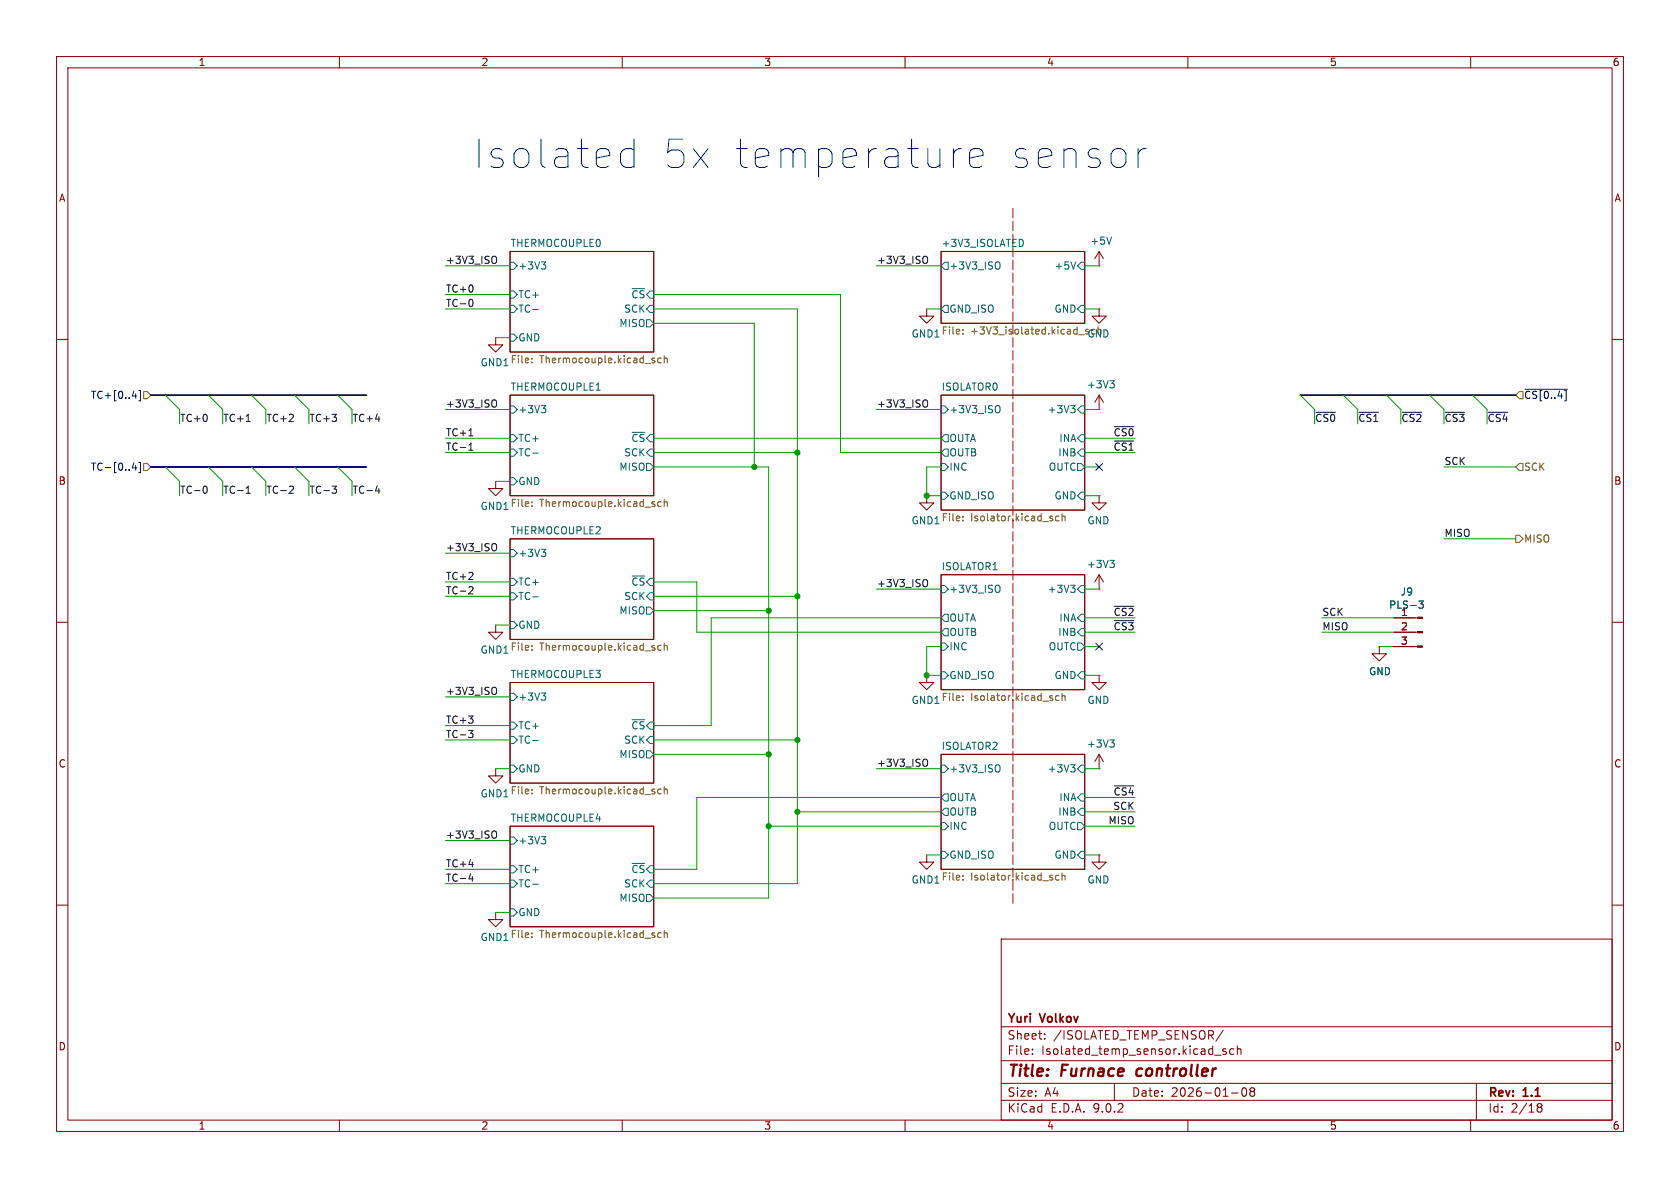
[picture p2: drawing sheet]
<svg xmlns="http://www.w3.org/2000/svg" width="297mm" height="210mm" viewBox="0 0 297 210" stroke-linecap="round" stroke-linejoin="round" font-family="sans-serif">
<g fill="none" stroke="#840000" stroke-width=".18">
<path d="M10 10h277v190h-277zM12 12h273v186h-273zM60 10v2M110 10v2M160 10v2M210 10v2M260 10v2M87.6 59.7v1.3h-1.2l1.2 1.2 1.3-1.2h-1.3M90.2 44.5h25.4v17.7h-25.4zM163.8 54.6v1.3h-1.2l1.2 1.3 1.3-1.3h-1.3M166.4 44.5h25.4v12.7h-25.4zM194.3 47h.1"/>
<path d="M194.3 54.6v1.3h-1.3l1.3 1.3 1.3-1.3h-1.3M194.3 54.6h.1M194.3 44.5l-.8 1.2M194.3 44.5l.8 1.2M194.3 44.5v2.5M10 60h2M90.2 69.9h25.4v17.7h-25.4zM166.4 69.9h25.4v20.3h-25.4zM194.3 72.4h.1M194.3 69.9v2.5M194.3 69.9l-.8 1.2M194.3 69.9l.8 1.2"/>
<path d="M285 60h2M87.6 85.1v1.3h-1.2l1.2 1.2 1.3-1.2h-1.3M90.2 95.3h25.4v17.7h-25.4zM163.8 87.6v1.3h-1.2l1.2 1.3 1.3-1.3h-1.3M194.3 87.6v1.3h-1.3l1.3 1.3 1.3-1.3h-1.3M194.3 87.6h.1M10 110h2M87.6 110.5v1.3h-1.2l1.2 1.2 1.3-1.2h-1.3M163.8 119.4v1.3h-1.2l1.2 1.2 1.3-1.2h-1.3M166.4 101.6h25.4v20.3h-25.4zM194.3 104.1h.1M194.3 119.4v1.3h-1.3l1.3 1.2 1.3-1.2h-1.3"/>
<path d="M194.3 119.4h.1M194.3 101.6v2.5M194.3 101.6l-.8 1.3M194.3 101.6l.8 1.3M243.8 114.3v1.3h1.3l-1.3 1.2-1.2-1.2h1.2M243.8 114.3h.1M246.4 109.2h4.2M246.4 111.8h4.2M246.4 114.3h4.2M285 110h2M87.6 135.9v1.3h-1.2l1.2 1.2 1.3-1.2h-1.3M90.2 120.7h25.4v17.7h-25.4z"/>
<path d="M166.4 133.4h25.4v20.3h-25.4zM194.3 135.9h.1M194.3 133.4v2.5M194.3 133.4l-.8 1.2M194.3 133.4l.8 1.2M90.2 146.1h25.4v17.7h-25.4zM163.8 151.1v1.3h-1.2l1.2 1.3 1.3-1.3h-1.3M194.3 151.1v1.3h-1.3l1.3 1.3 1.3-1.3h-1.3M194.3 151.1h.1M10 160h2M87.6 161.3v1.3h-1.2l1.2 1.2 1.3-1.2h-1.3M177 166h108v32h-108z"/>
<path d="M285 160h2M60 198v2M110 198v2M160 198v2M177 194.5h108M177 191.5h108M177 187.5h108M177 181.5h108M182.5 186.3v.1M182.5 185.5v.1M184.7 183.6v.1M184.7 182.8v.1"/>
<path d="M197 191.5v3M210 198v2M214.7 186.5h1.2M216.2 182.1l-1.2 2M216.7 185.5l-.3-.1-.2 .2v.2l.5 .2v.3h-.5M217.7 193.2h1.2M218.1 185.5l-.4-.1-.3 .3v.4l.1 .2h.6M218.7 185.5l.3-.1 .3 .1 .1 .9M218.7 184.9v1.5M219.7 192.4l.2-.1a.81 .81 0 0 1 .6 .6 .81 .81 0 0 1-.3 .8l-.2 .1a.81 .81 0 0 1-.3-1.4zM221.2 192.9l-.2-.2 .2-.4 .5 .1 .1 .2-.3 .3M221.2 192.9l-.2 .3v.5l.2 .1 .5-.1 .1-.2-.1-.4-.2-.2"/>
<path d="M221.2 192.9h.3M260 198v2M261 191.5v6.5M271.7 195.5l.3 .2M271.7 195.4l.3-.3 .5 .1 .1 .3-.3 .2M272 195.7h.3M272 195.7l-.3 .3M272.3 195.7l.3 .3-.1 .5-.5 .1-.3-.3"/>
</g>
<path d="M201.1 189.1l-.2 .7 .3 .4" fill="none" stroke="#840000" stroke-width=".4"/>
<g fill="none" stroke="#006464" stroke-width=".18">
<path d="M90.2 51.4h.6l.6 .7-.6 .6h-.6zM90.2 54h.6l.6 .6-.6 .6h-.6zM90.2 46.4h.6l.6 .6-.6 .6h-.6zM90.2 59.1h.6l.6 .6-.6 .6h-.6zM94.2 54.7h.9M95.7 46.3h.8l-.4 .5M96.2 46.8l.3 .2v.3l-.3 .3M114.3 56.5h.6l.7 .7-.7 .6h-.6zM114.9 54h.7v1.2h-.7l-.6-.6zM166.4 47l.6-.6h.6v1.2h-.6zM167 54h.6v1.2h-.6l-.6-.6zM176.5 46.3l.1 .1a.81 .81 0 0 1-.1 1.2"/>
<path d="M180.8 42.5l.1 .3-.1 .6M190.2 46.3l-.4 1.3M191.1 46.4h.7v1.2h-.7l-.6-.6zM191.1 54h.7v1.2h-.7l-.6-.6zM196.5 41.9l-.4 1.3M90.2 76.8h.6l.6 .7-.6 .6h-.6zM90.2 79.4h.6l.6 .6-.6 .6h-.6zM90.2 71.8h.6l.6 .6-.6 .6h-.6zM95.7 71.7h.8l-.4 .5M96.2 72.2l.3 .2v.3l-.3 .3M114.9 79.4h.7v1.2h-.7l-.6-.6zM166.4 71.8h.6l.6 .6-.6 .6h-.6z"/>
<path d="M166.4 77.5l.6-.7h.6v1.3h-.6zM176.5 71.7l.1 .1a.81 .81 0 0 1-.1 1.2M189.3 71.7h.8l-.5 .5M189.8 72.2l.3 .2v.3l-.3 .3M191.1 76.8h.7v1.3h-.7l-.6-.6zM191.1 79.4h.7v1.2h-.7l-.6-.6zM191.1 71.8h.7v1.2h-.7l-.6-.6zM196.2 67.3h.8l-.4 .5M196.7 67.8l.3 .2v.3l-.3 .3M90.2 97.2h.6l.6 .6-.6 .6h-.6zM90.2 84.5h.6l.6 .6-.6 .6h-.6zM94.2 80.1h.9"/>
<path d="M95.7 97.1h.8l-.4 .5M96.2 97.6l.3 .2v.3l-.3 .3M114.3 81.9h.6l.7 .7-.7 .6h-.6zM166.4 87h.6l.6 .6-.6 .7h-.6zM166.4 81.9h.6l.6 .7-.6 .6h-.6zM166.4 80l.6-.6h.6v1.2h-.6zM190.5 81.9h.6l.7 .7-.7 .6h-.6zM191.1 87h.7v1.3h-.7l-.6-.7zM196.2 99.1h.8l-.4 .4M196.7 99.5l.3 .3v.3l-.3 .2M90.2 102.2h.6l.6 .7-.6 .6h-.6zM90.2 104.8h.6l.6 .6-.6 .6h-.6z"/>
<path d="M90.2 109.9h.6l.6 .6-.6 .6h-.6zM94.2 105.5h.9M114.3 107.3h.6l.7 .7-.7 .6h-.6zM114.9 104.8h.7v1.2h-.7l-.6-.6zM166.4 103.5h.6l.6 .6-.6 .7h-.6zM166.4 118.7h.6l.6 .7-.6 .6h-.6zM166.4 113.7h.6l.6 .6-.6 .6h-.6zM167 111.1h.6v1.3h-.6l-.6-.6zM167 108.6h.6v1.3h-.6l-.6-.7zM176.5 103.4l.1 .1a.81 .81 0 0 1-.1 1.2M189.3 103.4h.8l-.5 .5M189.8 103.9l.3 .3v.3l-.3 .2"/>
<path d="M190.5 113.7h.6l.7 .6-.7 .6h-.6zM191.1 108.6h.7v1.3h-.7l-.6-.7zM191.1 111.1h.7v1.3h-.7l-.6-.6zM191.1 103.5h.7v1.3h-.7l-.6-.7zM191.1 118.7h.7v1.3h-.7l-.6-.6zM250.8 106.2h.8l-.4 .5 .4 .1v.6l-.2 .1h-.5M90.2 127.6h.6l.6 .7-.6 .6h-.6zM90.2 130.2h.6l.6 .6-.6 .6h-.6zM90.2 122.6h.6l.6 .6-.6 .6h-.6zM90.2 135.3h.6l.6 .6-.6 .6h-.6zM94.2 130.9h.9M95.7 122.5h.8l-.4 .5"/>
<path d="M96.2 123l.3 .2v.3l-.3 .3M114.3 132.7h.6l.7 .7-.7 .6h-.6zM114.9 130.2h.7v1.2h-.7l-.6-.6zM166.4 135.3h.6l.6 .6-.6 .6h-.6zM176.5 135.2l.1 .1a.81 .81 0 0 1-.1 1.2M189.3 135.2h.8l-.5 .5M189.8 135.7l.3 .2v.3l-.3 .3M191.1 135.3h.7v1.2h-.7l-.6-.6zM196.2 130.8h.8l-.4 .5M196.7 131.3l.3 .2v.3l-.3 .3M90.2 153h.6l.6 .7-.6 .6h-.6zM90.2 155.6h.6l.6 .6-.6 .6h-.6z"/>
<path d="M90.2 148h.6l.6 .6-.6 .6h-.6zM94.2 156.3h.9M95.7 147.9h.8l-.4 .5M96.2 148.4l.3 .2v.3l-.3 .3M114.3 158.1h.6l.7 .7-.7 .6h-.6zM114.9 155.6h.7v1.2h-.7l-.6-.6zM166.4 150.5h.6l.6 .6-.6 .7h-.6zM166.4 145.4h.6l.6 .7-.6 .6h-.6zM167 142.9h.6v1.2h-.6l-.6-.6zM167 140.3h.6v1.3h-.6l-.6-.6zM190.5 145.4h.6l.7 .7-.7 .6h-.6zM191.1 140.3h.7v1.3h-.7l-.6-.6z"/>
<path d="M191.1 142.9h.7v1.2h-.7l-.6-.6zM191.1 150.5h.7v1.3h-.7l-.6-.7zM90.2 160.7h.6l.6 .6-.6 .6h-.6z"/>
</g>
<g fill="none" stroke="#725600" stroke-width=".18">
<path d="M170.2 58.9v.2M170.2 58.3v.1M25.4 69.2h.6l.7 .7-.7 .6h-.6zM94 63.4v.1M94 64v.1M115.4 63.7l.3 .1 .1 .2-.2 .1h-.2M115.4 63.3l.3 .1M116.9 63.4l-.4-.1-.2 .2 .1 .6h.5M117.4 62.9v1.2M117.4 63.4l.2-.1 .3 .1 .1 .7M268.6 69.2h.6v1.3h-.6l-.6-.6zM25.4 81.9h.6l.7 .7-.7 .6h-.6z"/>
<path d="M94 88.8v.1M94 89.4v.1M115.4 89.1l.3 .1 .1 .2-.2 .1h-.2M115.4 88.7l.3 .1M116.9 88.8l-.4-.1-.2 .2 .1 .6h.5M117.4 88.3v1.2M117.4 88.8l.2-.1 .3 .1 .1 .7M170.2 91.3v.1M170.2 92v.1M187.2 91.3l-.3-.1-.3 .3 .1 .5h.5M187.8 90.8v1.3M187.8 91.4l.1-.2 .3 .1 .1 .8"/>
<path d="M268 94.6h.6l.6 .7-.6 .6h-.6zM268.6 81.9h.6v1.3h-.6l-.6-.6zM94 114.2v.1M94 114.8v.1M115.4 114.5l.3 .1 .1 .2-.2 .1h-.2M115.4 114.1l.3 .1M116.9 114.2l-.4-.1-.2 .2 .1 .6h.5M117.4 113.7v1.2M117.4 114.2l.2-.1 .3 .1 .1 .7M94 139.6v.1M115.4 139.9l.3 .1 .1 .2-.2 .1h-.2M115.4 139.5l.3 .1"/>
<path d="M116.9 139.6l-.4-.1-.2 .2 .1 .6h.5M117.4 139.1v1.2M117.4 139.6l.2-.1 .3 .1 .1 .7M170.2 123v.2M170.2 123.7v.1M187.2 123h-.3l-.3 .2 .1 .6h.5M187.8 122.6v1.2M187.8 123.1l.1-.1h.3l.1 .8M94 140.2v.1M170.2 154.8v.1M170.2 155.5v.1M187.2 154.8l-.3-.1-.3 .3 .1 .5h.5"/>
<path d="M187.8 154.9l.1-.2 .3 .1 .1 .8M187.8 154.3v1.3M94 165.6v.1M94 165v.1M115.4 165.3l.3 .1 .1 .2-.2 .1h-.2M115.4 164.9l.3 .1M116.9 165l-.4-.1-.2 .2 .1 .6h.5M117.4 165l.2-.1 .3 .1 .1 .7M117.4 164.5v1.2"/>
</g>
<g fill="#840000" stroke="#840000" stroke-width=".18">
<path d="M250.6 109.1h.9v.2h-.9z"/>
<path d="M250.6 111.6h.9v.3h-.9z"/>
<path d="M250.6 114.2h.9v.2h-.9z"/>
</g>
<path d="M23.4 70h.8M24 69.6v.8M24.5 69h.3v1.9h-.3M269.6 68.8h7.5M23.7 81.8l-.3 .9h.8M24 82.3v.8M24.5 81.7h.3v1.9h-.3M193.7 81.9l1.2 1.3M194.9 81.9l-1.2 1.3M193.7 113.7l1.2 1.2M194.9 113.7l-1.2 1.2" fill="none" stroke="#000084" stroke-width=".18"/>
<g fill="none" stroke="#0f0f0f" stroke-width=".18">
<path d="M83.2 52.9a.68 .68 0 0 1 .4 .7 .68 .68 0 0 1-.4 .6M87.5 45.3l.1 .1a.81 .81 0 0 1-.1 1.2M163.7 45.3l.1 .1a.81 .81 0 0 1-.1 1.2M43.5 74.5h.7M66.4 74.1h.8M82.9 79.6h.7M82.9 78.7l.4-.4v1.3M82.9 77h.7M87.5 70.7l.1 .1a.81 .81 0 0 1-.1 1.2M163.7 70.7l.1 .1a.81 .81 0 0 1-.1 1.2M197 75.4h3.4M197 78h3.4"/>
<path d="M232.6 72.9h3.5M240.3 72.9h3.4M247.9 72.9h3.4M255.5 72.9h3.4M263.1 72.9h3.5M36.2 85.9a.68 .68 0 0 1 .4 .7 .68 .68 0 0 1-.4 .6M43.5 87.2h.7M43.5 86.3l.4-.4v1.3M51.3 85.9l.4 .1 .2 .3-.8 .9h.8M58.7 85.9h.8l-.4 .5 .3 .1 .1 .5-.3 .2h-.3M66.4 86.8h.8M67 86.4v.8"/>
<path d="M87.5 96.1l.1 .1a.81 .81 0 0 1-.1 1.2M83.1 103.7l.4 .1 .1 .3-.8 .9h.8M163.7 102.4l.1 .1a.81 .81 0 0 1-.1 1.2M197 109.7h3.4M197 107.2h3.4M82.8 129.1h.8l-.4 .5 .4 .1v.4l-.2 .3h-.4M87.5 121.5l.1 .1a.81 .81 0 0 1-.1 1.2M163.7 134.2l.1 .1a.81 .81 0 0 1-.1 1.2M197 138.9h3.4M82.9 152.8h.8M82.9 155.4h.8M83.5 154.9v.9"/>
<path d="M87.5 146.9l.1 .1a.81 .81 0 0 1-.1 1.2"/>
</g>
<path d="M179.1 36.8v123.2" fill="none" stroke="#c20100" stroke-width=".18" stroke-dasharray="1.7 .6"/>
<path d="M26.7 69.9h38.1M229.9 69.9h38.1M26.7 82.6h38.1" fill="none" stroke="#000084" stroke-width=".3"/>
<g fill="none" stroke="#009600" stroke-width=".18">
<path d="M78.7 52.1h11.5M78.7 54.6h11.5M78.7 47h11.5M87.6 59.7h2.6M115.6 52.1h33v27.9h17.8M115.6 57.2h17.7v25.4M115.6 54.6h25.4v101.6h-25.4M154.9 47h11.5M163.8 54.6h2.6M191.8 54.6h2.5M191.8 47h2.5M29.2 69.9l2.5 2.5v2.5"/>
<path d="M36.8 69.9l2.6 2.5v2.5M44.4 69.9l2.6 2.5v2.5M52.1 69.9l2.5 2.5v2.5M59.7 69.9l2.5 2.5v2.5M78.7 77.5h11.5M78.7 72.4h11.5M115.6 77.5h50.8M154.9 72.4h11.5M191.8 77.5h8.9M191.8 72.4h2.5M229.9 69.9l2.5 2.5v2.5M237.5 69.9l2.5 2.5v2.5"/>
<path d="M245.1 69.9l2.5 2.5v2.5M252.7 69.9l2.6 2.5v2.5M260.3 69.9l2.6 2.5v2.5M29.2 82.6l2.5 2.5v2.5M36.8 82.6l2.6 2.5v2.5M44.4 82.6l2.6 2.5v2.5M52.1 82.6l2.5 2.5v2.5M59.7 82.6l2.5 2.5v2.5M78.7 80h11.5M78.7 97.8h11.5M87.6 85.1h2.6M115.6 80h25.4"/>
<path d="M115.6 82.6h20.3v76.2h-20.3M166.4 82.6h-2.6v5h2.6M191.8 80h8.9M191.8 82.6h2.5M191.8 87.6h2.5M255.3 95.3h12.7M255.3 82.6h12.7M78.7 105.4h11.5M78.7 102.9h11.5M87.6 110.5h2.6M115.6 108h20.3M115.6 102.9h7.6v8.9h43.2"/>
<path d="M115.6 105.4h25.4M154.9 104.1h11.5M166.4 114.3h-2.6v5.1h2.6M166.4 109.2h-40.7v19.1h-10.1M191.8 119.4h2.5M191.8 104.1h2.5M191.8 114.3h2.5M191.8 111.8h8.9M191.8 109.2h8.9M233.7 111.8h12.7M233.7 109.2h12.7M243.8 114.3h2.6"/>
<path d="M78.7 128.3h11.5M78.7 130.8h11.5M78.7 123.2h11.5M87.6 135.9h2.6M115.6 130.8h25.4M115.6 133.4h20.3M154.9 135.9h11.5M191.8 135.9h2.5M78.7 156.2h11.5M78.7 148.6h11.5M78.7 153.7h11.5M135.9 146.1h30.5"/>
<path d="M141 143.5h25.4M163.8 151.1h2.6M166.4 141h-43.2v12.7h-7.6M191.8 143.5h8.9M191.8 141h8.9M191.8 151.1h2.5M191.8 146.1h8.9M87.6 161.3h2.6"/>
</g>
<path d="M110.2 29.4l.4 .2h1l.5-.2M110.2 26.5l.4-.2h1l.5 .2M112.1 24.6v5M170 26.3h-.5l-.7 .5M171.4 27.9l2.4-.4v-.5l-.2-.5-.5-.2h-1l-.5 .2-.2 .5v1.9l.2 .5 .5 .2h1l.5-.2M201.2 26.3v3.3M202.6 26.3a1.28 1.28 0 0 0-1.4 .9" fill="none" stroke="#0000c2" stroke-width=".18"/>
<g fill="#009600" stroke="#009600" stroke-width=".18">
<circle cx="163.8" cy="119.4" r=".46"/>
<circle cx="141" cy="130.8" r=".46"/>
<circle cx="141" cy="143.5" r=".46"/>
<circle cx="135.9" cy="133.4" r=".46"/>
<circle cx="141" cy="105.4" r=".46"/>
<circle cx="135.9" cy="108" r=".46"/>
<circle cx="135.9" cy="146.1" r=".46"/>
<circle cx="163.8" cy="87.6" r=".46"/>
<circle cx="133.3" cy="82.6" r=".46"/>
<circle cx="141" cy="80" r=".46"/>
</g>
<g font-size="7" fill="#0000c2">
<text x="84.1" y="30.2">Isolated</text>
<text x="117.2" y="30.2">5x temperature</text>
<text x="177.6" y="30.2">sensor</text>
</g>
<g font-size="2.8" fill="#840000">
<text x="178" y="190.9">Title:</text>
<text x="187.7" y="190.9">Furnace</text>
<text x="201.8" y="190.9">controller</text>
</g>
<g font-size="2.1" fill="#840000">
<text x="178" y="184">Sheet:</text>
<text x="178" y="181.2">Yuri</text>
<text x="184" y="181.2">Volkov</text>
<text x="186.2" y="184">/ISOLATED_TEMP_SENSOR/</text>
<text x="178" y="186.7">File:</text>
<text x="184.1" y="186.7">Isolated_temp_sensor.kicad_sch</text>
<text x="178" y="196.9">KiCad</text>
<text x="178" y="194.1">Size:</text>
<text x="184.7" y="194.1">A4</text>
<text x="185.7" y="196.9">E.D.A.</text>
<text x="193.3" y="196.9">9.0.2</text>
<text x="200" y="194.1">Date:</text>
<text x="207" y="194.1">2026-01-08</text>
<text x="263" y="194.3">Rev:</text>
<text x="263" y="196.9">Id:</text>
<text x="267.1" y="196.9">2/18</text>
<text x="269.4" y="194.3">1.1</text>
</g>
<g font-size="1.8" fill="#840000">
<text x="35" y="11.9">1</text>
<text x="85" y="11.9">2</text>
<text x="135" y="11.9">3</text>
<text x="185" y="11.9">4</text>
<text x="235" y="11.9">5</text>
<text x="285" y="11.9">6</text>
<text x="10.3" y="35.9">A</text>
<text x="285.3" y="35.9">A</text>
<text x="10.3" y="85.9">B</text>
<text x="285.3" y="85.9">B</text>
<text x="10.3" y="135.9">C</text>
<text x="285.3" y="135.9">C</text>
<text x="10.3" y="185.9">D</text>
<text x="285.3" y="185.9">D</text>
<text x="35" y="199.9">1</text>
<text x="85" y="199.9">2</text>
<text x="135" y="199.9">3</text>
<text x="185" y="199.9">4</text>
<text x="235" y="199.9">5</text>
<text x="285" y="199.9">6</text>
</g>
<g font-size="1.8" fill="#0f0f0f">
<text x="78.7" y="46.7">+3V3_ISO</text>
<text x="154.9" y="46.7">+3V3_ISO</text>
<text x="78.7" y="51.8">TC+0</text>
<text x="78.7" y="54.3">TC-0</text>
<text x="31.7" y="74.7">TC+0</text>
<text x="39.4" y="74.7">TC+1</text>
<text x="47" y="74.7">TC+2</text>
<text x="54.6" y="74.7">TC+3</text>
<text x="62.2" y="74.7">TC+4</text>
<text x="78.7" y="72.1">+3V3_ISO</text>
<text x="78.7" y="77.2">TC+1</text>
<text x="154.9" y="72.1">+3V3_ISO</text>
<text x="196.8" y="77.2">~{CS0}</text>
<text x="232.4" y="74.7">~{CS0}</text>
<text x="240" y="74.7">~{CS1}</text>
<text x="247.6" y="74.7">~{CS2}</text>
<text x="255.3" y="74.7">~{CS3}</text>
<text x="262.9" y="74.7">~{CS4}</text>
<text x="78.7" y="79.7">TC-1</text>
<text x="196.8" y="79.7">~{CS1}</text>
<text x="255.3" y="82.3">SCK</text>
<text x="31.7" y="87.4">TC-0</text>
<text x="39.4" y="87.4">TC-1</text>
<text x="47" y="87.4">TC-2</text>
<text x="54.6" y="87.4">TC-3</text>
<text x="62.2" y="87.4">TC-4</text>
<text x="255.3" y="95">MISO</text>
<text x="78.7" y="97.5">+3V3_ISO</text>
<text x="78.7" y="105.1">TC-2</text>
<text x="78.7" y="102.6">TC+2</text>
<text x="154.9" y="103.9">+3V3_ISO</text>
<text x="196.8" y="111.5">~{CS3}</text>
<text x="196.8" y="109">~{CS2}</text>
<text x="233.7" y="109">SCK</text>
<text x="233.7" y="111.5">MISO</text>
<text x="78.7" y="122.9">+3V3_ISO</text>
<text x="78.7" y="128">TC+3</text>
<text x="78.7" y="130.5">TC-3</text>
<text x="154.9" y="135.6">+3V3_ISO</text>
<text x="196.7" y="143.2">SCK</text>
<text x="196.8" y="140.7">~{CS4}</text>
<text x="78.7" y="148.3">+3V3_ISO</text>
<text x="195.9" y="145.8">MISO</text>
<text x="78.7" y="153.4">TC+4</text>
<text x="78.7" y="155.9">TC-4</text>
</g>
<g font-size="1.8" fill="#006464">
<text x="90.2" y="43.7">THERMOCOUPLE0</text>
<text x="91.5" y="47.9">+3V3</text>
<text x="166.4" y="43.7">+3V3_ISOLATED</text>
<text x="167.7" y="47.9">+3V3_ISO</text>
<text x="186.3" y="47.9">+5V</text>
<text x="192.7" y="43.5">+5V</text>
<text x="91.5" y="52.9">TC+</text>
<text x="111.5" y="52.9">~{CS}</text>
<text x="91.5" y="55.5">TC-</text>
<text x="109.4" y="58">MISO</text>
<text x="110.2" y="55.5">SCK</text>
<text x="161.1" y="59.9">GND1 File:</text>
<text x="167.7" y="55.5">GND_ISO</text>
<text x="171.6" y="59.5">+3V3_isolated.kicad_sch GND</text>
<text x="186.3" y="55.5">GND</text>
<text x="84.9" y="64.9">GND1 File:</text>
<text x="91.5" y="60.6">GND</text>
<text x="90.2" y="69.1">THERMOCOUPLE1</text>
<text x="166.4" y="69.1">ISOLATOR0</text>
<text x="192" y="68.9">+3V3</text>
<text x="91.5" y="73.3">+3V3</text>
<text x="167.7" y="73.3">+3V3_ISO</text>
<text x="185.1" y="73.3">+3V3</text>
<text x="91.5" y="78.3">TC+</text>
<text x="91.5" y="80.9">TC-</text>
<text x="109.4" y="83.4">MISO</text>
<text x="110.2" y="80.9">SCK</text>
<text x="111.5" y="78.3">~{CS}</text>
<text x="167.7" y="83.4">INC</text>
<text x="167.7" y="80.9">OUTB</text>
<text x="167.7" y="78.3">OUTA</text>
<text x="185.3" y="83.4">OUTC</text>
<text x="187" y="80.9">INB</text>
<text x="187.2" y="78.3">INA</text>
<text x="91.5" y="86">GND</text>
<text x="167.7" y="88.5">GND_ISO</text>
<text x="186.3" y="88.5">GND</text>
<text x="84.9" y="90.3">GND1 File:</text>
<text x="90.2" y="94.5">THERMOCOUPLE2</text>
<text x="161.1" y="92.9">GND1 File:</text>
<text x="192.1" y="92.9">GND</text>
<text x="91.5" y="98.7">+3V3</text>
<text x="166.4" y="100.9">ISOLATOR1</text>
<text x="192" y="100.6">+3V3</text>
<text x="91.5" y="103.7">TC+</text>
<text x="91.5" y="106.3">TC-</text>
<text x="110.2" y="106.3">SCK</text>
<text x="111.5" y="103.7">~{CS}</text>
<text x="167.7" y="105">+3V3_ISO</text>
<text x="185.1" y="105">+3V3</text>
<text x="245.5" y="107.8">PLS-3</text>
<text x="247.5" y="105.5">J9</text>
<text x="91.5" y="111.4">GND</text>
<text x="109.4" y="108.8">MISO</text>
<text x="167.7" y="112.6">OUTB</text>
<text x="167.7" y="110.1">OUTA</text>
<text x="187" y="112.6">INB</text>
<text x="187.2" y="110.1">INA</text>
<text x="84.9" y="115.7">GND1 File:</text>
<text x="90.2" y="119.9">THERMOCOUPLE3</text>
<text x="167.7" y="115.2">INC</text>
<text x="185.3" y="115.2">OUTC</text>
<text x="241.9" y="119.6">GND</text>
<text x="91.5" y="124.1">+3V3</text>
<text x="161.1" y="124.6">GND1 File:</text>
<text x="167.7" y="120.2">GND_ISO</text>
<text x="186.3" y="120.2">GND</text>
<text x="192.1" y="124.6">GND</text>
<text x="91.5" y="129.1">TC+</text>
<text x="91.5" y="131.7">TC-</text>
<text x="110.2" y="131.7">SCK</text>
<text x="111.5" y="129.1">~{CS}</text>
<text x="91.5" y="136.8">GND</text>
<text x="109.4" y="134.2">MISO</text>
<text x="166.4" y="132.6">ISOLATOR2</text>
<text x="167.7" y="136.8">+3V3_ISO</text>
<text x="185.1" y="136.8">+3V3</text>
<text x="192" y="132.4">+3V3</text>
<text x="84.9" y="141.1">GND1 File:</text>
<text x="167.7" y="141.8">OUTA</text>
<text x="187.2" y="141.8">INA</text>
<text x="90.2" y="145.3">THERMOCOUPLE4</text>
<text x="91.5" y="149.5">+3V3</text>
<text x="167.7" y="146.9">INC</text>
<text x="167.7" y="144.4">OUTB</text>
<text x="185.3" y="146.9">OUTC</text>
<text x="187" y="144.4">INB</text>
<text x="91.5" y="154.5">TC+</text>
<text x="111.5" y="154.5">~{CS}</text>
<text x="167.7" y="152">GND_ISO</text>
<text x="186.3" y="152">GND</text>
<text x="91.5" y="157.1">TC-</text>
<text x="109.4" y="159.6">MISO</text>
<text x="110.2" y="157.1">SCK</text>
<text x="161.1" y="156.4">GND1 File:</text>
<text x="192.1" y="156.4">GND</text>
<text x="84.9" y="166.5">GND1 File:</text>
<text x="91.5" y="162.2">GND</text>
</g>
<g font-size="1.8" fill="#725600">
<text x="95.4" y="64.5">Thermocouple.kicad_sch</text>
<text x="269.3" y="83.4">SCK</text>
<text x="95.4" y="89.9">Thermocouple.kicad_sch</text>
<text x="171.6" y="92.5">Isolator.kicad_sch</text>
<text x="269.3" y="96.1">MISO</text>
<text x="95.4" y="115.3">Thermocouple.kicad_sch</text>
<text x="171.6" y="124.2">Isolator.kicad_sch</text>
<text x="95.4" y="140.7">Thermocouple.kicad_sch</text>
<text x="171.6" y="156">Isolator.kicad_sch</text>
<text x="95.4" y="166.1">Thermocouple.kicad_sch</text>
</g>
<g font-size="1.8" fill="#000084">
<text x="16" y="70.7">TC+[0..4]</text>
<text x="269.3" y="70.7">~{CS[0..4]}</text>
<text x="16" y="83.4">TC-[0..4]</text>
</g>
<g font-size="1.8" fill="#a90000">
<text x="247.6" y="109">1</text>
<text x="247.6" y="111.5">2</text>
<text x="247.6" y="114">3</text>
</g>
</svg>
